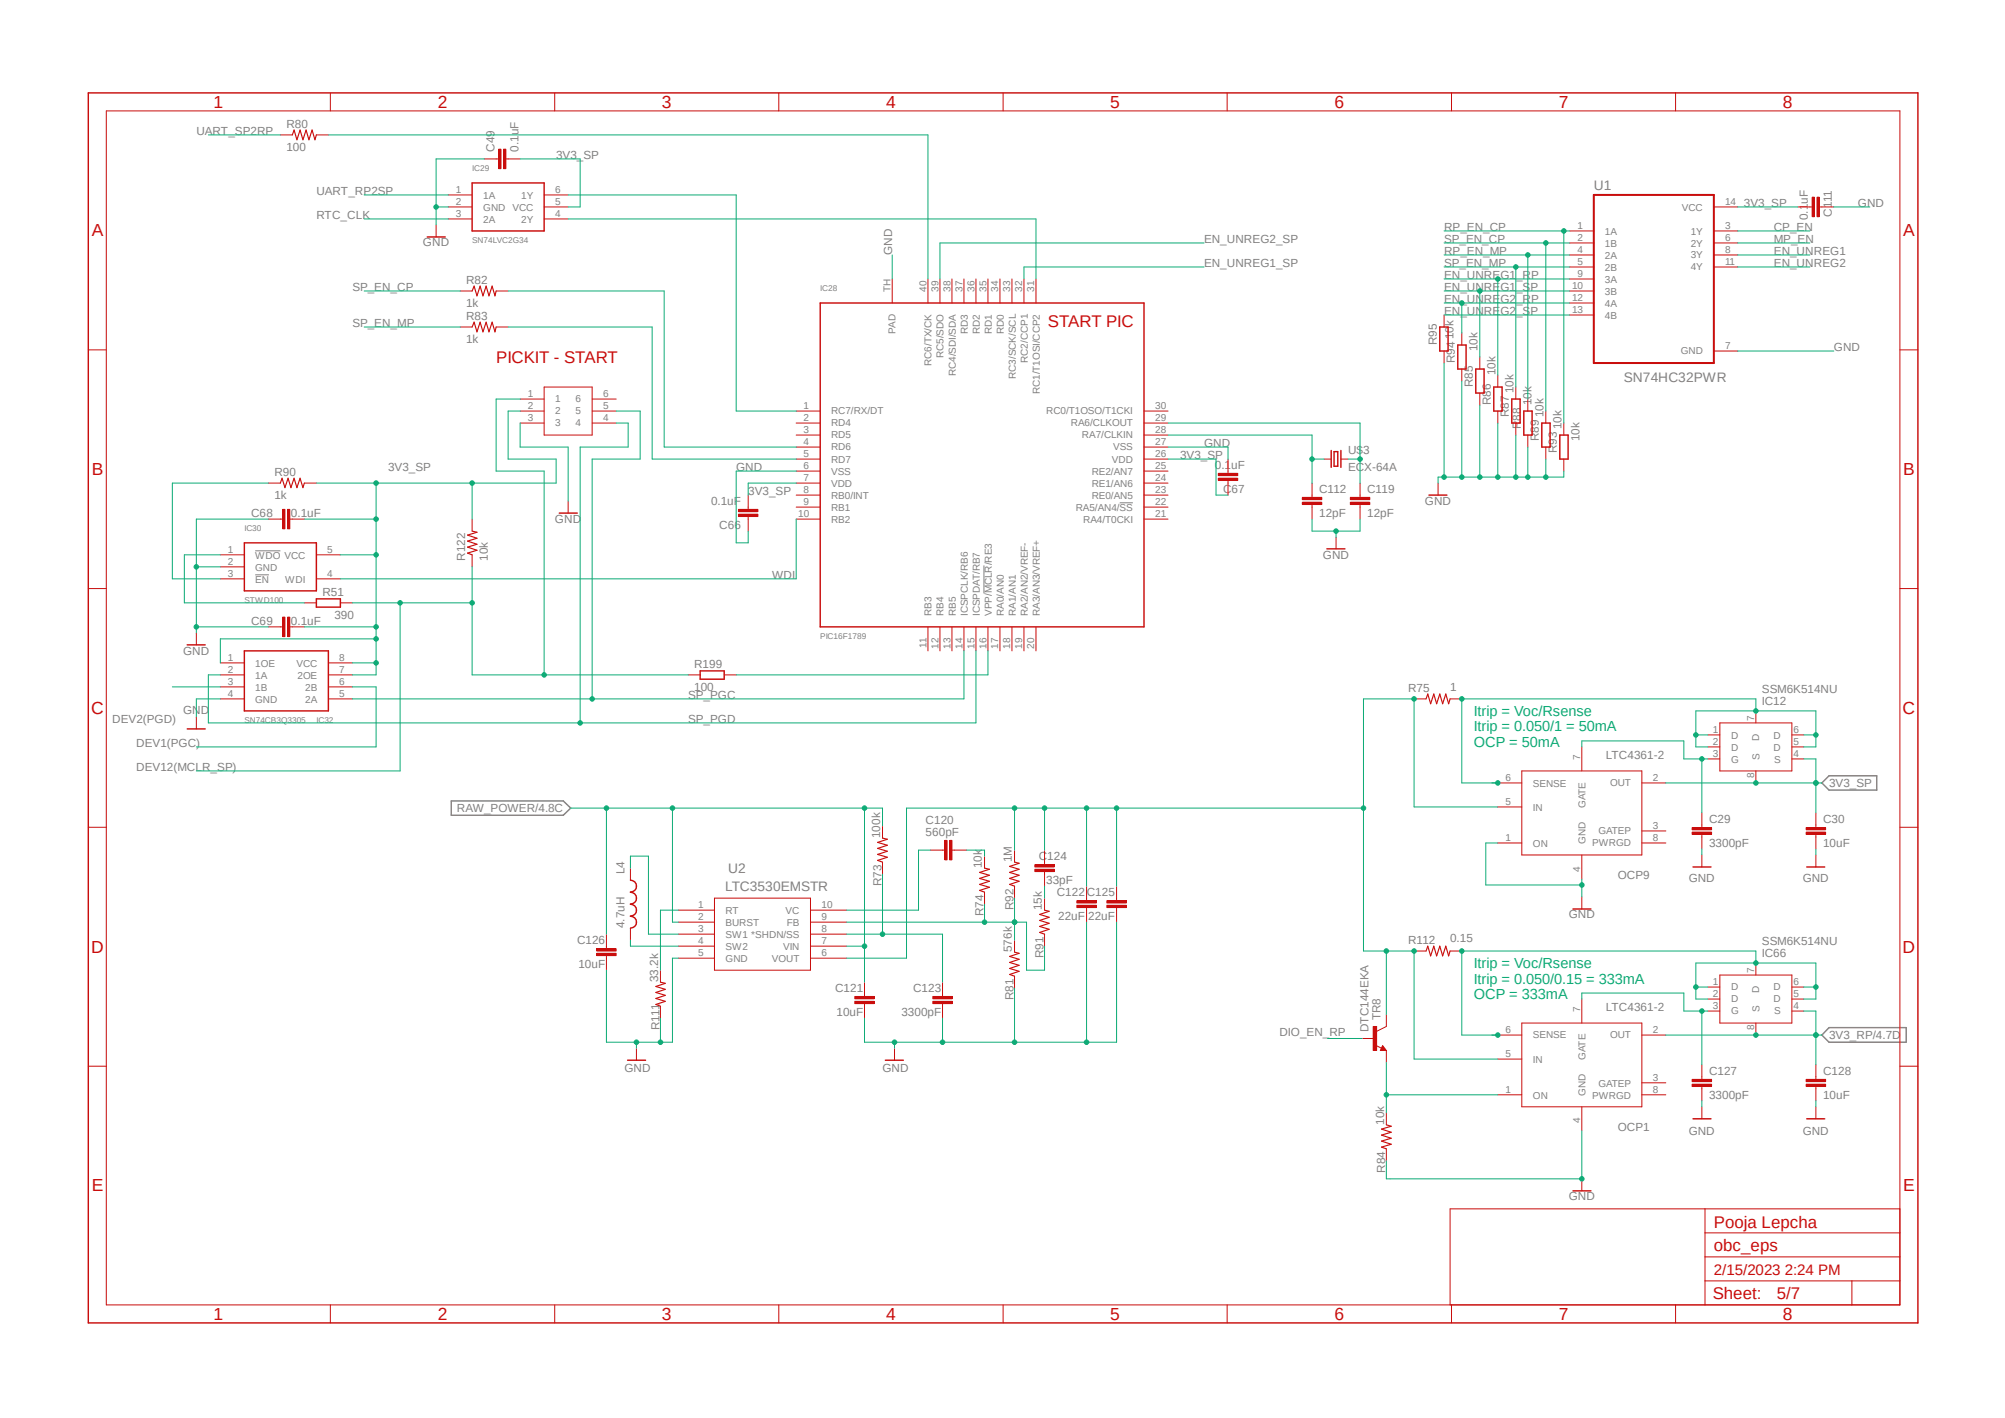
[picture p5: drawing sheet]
<svg xmlns="http://www.w3.org/2000/svg" width="297mm" height="210mm" viewBox="0 0 297 210" stroke-linecap="round" stroke-linejoin="round" font-family="sans-serif">
<path d="M12.7 13.5l271.7 182.8M284.4 13.5l-271.7 182.8" fill="none" stroke="#fff" stroke-width=".15"/>
<path d="M165.9 74.5h1.9M37.8 81.6h3.7M37.8 85.1h2M145.8 83.7v4.2" fill="none" stroke="#808080" stroke-width=".15"/>
<path d="M66.8 118.6h16.6l1.1 1.1-1.1 1h-16.6zM269.9 116l1-1.1h7.1v2.1h-7.1zM270.9 152.2h11.5v2.1h-11.5l-1-1z" fill="none" stroke="#808080" stroke-width=".21"/>
<g fill="none" stroke="#c90d0c" stroke-width=".15">
<path d="M15.7 16.4h265.7v176.9h-265.7zM41.5 20h1.8M46.9 20h1.7M48.9 13.8v2.6M82.2 13.8v2.6M115.4 13.8v2.6M148.6 13.8v2.6M181.8 13.8v2.6M215 13.8v2.6M248.2 13.8v2.6M64.6 33.3v1.8M66.4 28.9h3.5"/>
<path d="M66.4 30.6h3.5M66.4 32.4h3.5M71.7 23.5h2.2M73.9 22.1h.3v2.9h-.3zM74.6 22.1h.3v2.9h-.3zM74.9 23.5h2.1M80.6 28.9h3.6M80.6 30.6h3.6M80.6 32.4h3.6M232.5 34.2h3.6M232.5 36h3.6M232.5 37.8h3.6"/>
<path d="M232.5 39.5h3.6M253.9 30.6h3.5M253.9 34.2h3.5M253.9 36h3.5M253.9 37.8h3.5M253.9 39.5h3.5M266.3 30.6h2.1M268.4 29.2h.4v2.9h-.4zM269.2 29.2h.3v2.9h-.3zM269.5 30.6h2.2M13.1 51.8h2.6M68.2 43.1h1.7"/>
<path d="M68.2 48.4h1.7M73.5 43.1h1.8M73.5 48.4h1.8M77 59.1h3.6M80.6 57.3h7.1v7.1h-7.1zM87.7 59.1h3.6M132.2 41.3v3.6M137.5 41.3v3.6M139.2 41.3v3.6M141 41.3v3.6M142.8 41.3v3.6M144.6 41.3v3.6"/>
<path d="M146.3 41.3v3.6M148.1 41.3v3.6M149.9 41.3v3.6M151.7 41.3v3.6M153.5 41.3v3.6M232.5 43.1h3.6M232.5 41.3h3.6M232.5 44.9h3.6M232.5 46.7h3.6M253.9 52h3.5M281.4 51.8h2.7M39.8 71.5h1.7"/>
<path d="M39.8 76.9h2.1M41.9 75.4h.3v2.9h-.3zM42.6 75.4h.3v2.9h-.3zM42.9 76.9h2.2M45.1 71.5h1.8M69.9 76.9v1.8M77 60.9h3.6M77 62.7h3.6M84.2 74.2v1.8M87.7 60.9h3.6M87.7 62.7h3.6M109.4 75.4h2.9v.4h-2.9z"/>
<path d="M109.4 76.2h2.9v.3h-2.9zM110.8 73.3v2.1M110.8 76.5v2.2M117.9 60.9h3.6M117.9 62.7h3.6M117.9 64.4h3.6M117.9 66.2h3.6M117.9 68h3.6M117.9 69.8h3.6M117.9 71.5h3.6M117.9 73.3h3.6M117.9 75.1h3.6"/>
<path d="M117.9 76.9h3.6M169.5 60.9h3.5M169.5 62.7h3.5M169.5 64.4h3.5M169.5 66.2h3.5M169.5 68h3.5M169.5 69.8h3.5M169.5 71.5h3.5M169.5 73.3h3.5M169.5 75.1h3.5M169.5 76.9h3.5M180.5 70.1h2.8v.3h-2.8z"/>
<path d="M180.5 70.8h2.8v.4h-2.8zM181.9 68v2.1M181.9 71.2v2.1M192.9 74.4h2.9v.3h-2.9zM192.9 73.7h2.9v.3h-2.9zM194.4 71.5v2.2M194.4 74.7v2.2M196.1 68h1.1M197.9 79.5v1.8M198.6 68h1.1M200 74.4h2.9v.3h-2.9zM200 73.7h2.9v.3h-2.9z"/>
<path d="M201.5 71.5v2.2M201.5 74.7v2.2M13.1 87.2h2.6M29.1 93.7v1.8M32.6 82.2h3.6M32.6 83.9h3.6M32.6 85.7h3.6M32.6 98.2h3.6M32.6 99.9h3.6M39.8 92.8h2.1M41.9 91.4h.3v2.9h-.3zM42.6 91.4h.3v2.9h-.3z"/>
<path d="M42.9 92.8h2.2M46.9 82.2h3.5M46.9 85.7h3.5M48.6 98.2h3.6M48.6 99.9h3.6M69.9 82.2v1.7M101.9 99.9h1.8M107.3 99.9h1.8M137.5 92.8v3.6M139.2 92.8v3.6M141 92.8v3.6M142.8 92.8v3.6"/>
<path d="M144.6 92.8v3.6M146.3 92.8v3.6M148.1 92.8v3.6M149.9 92.8v3.6M151.7 92.8v3.6M153.5 92.8v3.6M281.4 87.2h2.7M29.1 106.2v1.7M32.6 101.7h3.6M32.6 103.5h3.6M48.6 101.7h3.6M48.6 103.5h3.6"/>
<path d="M209.5 103.5h1.7M214.8 103.5h1.7M221.9 119.5h3.5M221.9 116h3.5M225.4 114.2h17.8v12.4h-17.8zM234.3 110.6v3.6M243.2 116h3.6M253 108.8h1.8M253 110.6h1.8M253 112.4h1.8M254.8 107.1h10.6v7.1h-10.6zM260.1 105.3v1.8"/>
<path d="M260.1 114.2v1.8M265.4 108.8h1.8M265.4 110.6h1.8M265.4 112.4h1.8M13.1 122.5h2.6M89.8 138.3v2.2M93.4 128.6v1.7M93.4 137.5v1.7M100.5 134.8h5.3M100.5 136.6h5.3M100.5 138.3h5.3M105.8 133h14.3v10.7h-14.3z"/>
<path d="M120.1 134.8h5.3M120.1 136.6h5.3M120.1 138.3h5.3M130.7 122.3v1.8M130.7 127.7v1.8M137.8 125.9h2.2M140 124.5h.3v2.8h-.3zM140.7 124.5h.3v2.8h-.3zM141 125.9h2.2M145.8 126.8v1.8M145.8 132.1v1.8M150.3 125.9v1.8"/>
<path d="M150.3 131.2v1.8M150.3 139.2v1.8M153.3 128.1h2.9v.3h-2.9zM153.3 128.7h2.9v.4h-2.9zM154.7 125.9v2.1M154.7 129.1v2.1M154.7 133v1.8M154.7 138.3v1.8M159.5 133.4h2.9v.3h-2.9zM159.5 134.1h2.9v.3h-2.9zM161 131.2v2.1M161 134.5v2.1"/>
<path d="M164 133.4h2.8v.3h-2.8zM164 134.1h2.8v.3h-2.8zM165.4 131.2v2.1M165.4 134.5v2.1M221.9 124.8h3.5M234.3 126.6v3.6M234.3 132.8v1.8M243.2 123.1h3.6M243.2 124.8h3.6M250.7 122.6h2.8v.3h-2.8zM250.7 123.2h2.8v.4h-2.8zM252.1 120.4v2.1"/>
<path d="M252.1 123.6v2.1M252.1 126.6v1.8M267.5 122.6h2.9v.3h-2.9zM267.5 123.2h2.9v.4h-2.9zM269 120.4v2.1M269 123.6v2.1M269 126.6v1.8M281.4 122.5h2.7M13.1 157.9h2.6M88.4 140.5h2.9v.3h-2.9zM88.4 141.2h2.9v.3h-2.9zM89.8 141.6v2.1"/>
<path d="M94.3 155.2v1.8M97.8 143.7v1.8M97.8 149v1.8M100.5 140.1h5.3M100.5 141.9h5.3M120.1 140.1h5.3M120.1 141.9h5.3M126.6 147.6h2.9v.3h-2.9zM126.6 148.3h2.9v.3h-2.9zM128.1 145.5v2.1M128.1 148.6v2.2M132.5 155.2v1.8"/>
<path d="M138.2 147.6h2.9v.3h-2.9zM138.2 148.3h2.9v.3h-2.9zM139.6 145.5v2.1M139.6 148.6v2.2M150.3 144.6v1.7M203.8 154.8l.8 .4M204.8 154.9l.6 .7h-.9zM205.4 152l-1.5 .7M209.5 140.8h1.7M214.8 140.8h1.7M221.9 156.8h3.5M221.9 153.3h3.5"/>
<path d="M225.4 151.5h17.8v12.4h-17.8zM234.3 148v3.5M243.2 153.3h3.6M250.7 159.9h2.8v.3h-2.8zM252.1 157.7v2.2M253 146.2h1.8M253 148h1.8M253 149.7h1.8M254.8 144.4h10.6v7.1h-10.6zM260.1 142.6v1.8M260.1 151.5v1.8M265.4 146.2h1.8"/>
<path d="M265.4 148h1.8M265.4 149.7h1.8M267.5 159.9h2.9v.3h-2.9zM269 157.7v2.2M281.4 157.9h2.7M205.4 164.8v1.8M205.4 170.1v1.8M221.9 162.1h3.5M234.3 163.9v3.6M234.3 174.6v1.8M243.2 160.4h3.6M243.2 162.1h3.6"/>
<path d="M250.7 160.6h2.8v.3h-2.8zM252.1 160.9v2.1M252.1 163.9v1.8M252.6 179v14.3M267.5 160.6h2.9v.3h-2.9zM269 160.9v2.1M269 163.9v1.8M281.4 179h-66.6v14.3M48.9 193.3v2.6M82.2 193.3v2.6M115.4 193.3v2.6M148.6 193.3v2.6"/>
<path d="M181.8 193.3v2.6M215 193.3v2.6M248.2 193.3v2.6M252.6 189.7h28.8M252.6 186.1h28.8M252.6 182.6h28.8M274.3 189.7v3.6"/>
</g>
<g fill="none" stroke="#c90d0c" stroke-width=".21">
<path d="M13.1 13.8h271v182.1h-271zM63.3 35.1h2.7M69.9 27.1h10.7v7.1h-10.7zM121.5 44.9h48v47.9h-48zM82.8 76h2.7M197.2 66.7v2.5M197.6 66.9h.6v2.1h-.6zM198.6 66.7v2.5M27.7 95.5h2.7M36.2 80.4h10.7v7.1h-10.7zM36.2 96.4h12.4v8.9h-12.4zM103.7 99.4h3.6v1.2h-3.6z"/>
<path d="M196.6 81.3h2.6M27.7 107.9h2.7M93.4 130.3a.89 .89 0 0 1 .9 .9 .89 .89 0 0 1-.9 .9 .89 .89 0 0 1 .9 .9 .89 .89 0 0 1-.9 .9 .89 .89 0 0 1 .9 .9 .89 .89 0 0 1-.9 .9 .89 .89 0 0 1 .9 .9 .89 .89 0 0 1-.9 .9M233 134.6h2.7M250.8 128.4h2.6M267.6 128.4h2.7M93 157h2.6M131.1 157h2.7M204.8 155.2l.1 .2h-.3l.2-.3 .4 .4h-.6M233 176.4h2.7M250.8 165.7h2.6M267.6 165.7h2.7"/>
</g>
<g fill="none" stroke="#c90d0c" stroke-width=".34">
<path d="M74 22.1v2.9M74.8 22.1v2.9M268.6 29.2v2.9M269.3 29.2v2.9M42 75.4v2.9M42.8 75.4v2.9M109.4 75.6h2.9M109.4 76.3h2.9M180.5 70.3h2.8M180.5 71h2.8M192.9 74.5h2.9M192.9 73.8h2.9"/>
<path d="M200 74.5h2.9M200 73.8h2.9M42 91.4v2.9M42.8 91.4v2.9M140.1 124.5v2.8M140.8 124.5v2.8M153.3 128.2h2.9M153.3 128.9h2.9M159.5 133.6h2.9M159.5 134.2h2.9M164 133.6h2.8M164 134.2h2.8"/>
<path d="M250.7 122.7h2.8M250.7 123.4h2.8M267.5 122.7h2.9M267.5 123.4h2.9M88.4 140.7h2.9M88.4 141.4h2.9M126.6 147.7h2.9M126.6 148.5h2.9M138.2 147.7h2.9M138.2 148.5h2.9M250.7 160h2.8M250.7 160.7h2.8"/>
<path d="M267.5 160h2.9M267.5 160.7h2.9"/>
</g>
<g fill="none" stroke="#c90d0c" stroke-width=".17">
<path d="M43.3 20l.3-.7 .4 1.4 .4-1.4 .5 1.4 .4-1.4 .5 1.4 .4-1.4 .5 1.4 .2-.7M69.9 43.1l.3-.7 .5 1.4 .4-1.4 .4 1.4 .5-1.4 .4 1.4 .5-1.4 .4 1.4 .2-.7M69.9 48.4l.3-.7 .5 1.4 .4-1.4 .4 1.4 .5-1.4 .4 1.4 .5-1.4 .4 1.4 .2-.7M41.5 71.5l.3-.7 .4 1.4 .5-1.4 .4 1.4 .5-1.4 .4 1.4 .4-1.4 .5 1.4 .2-.7M69.9 78.7l.8 .1-1.4 .4 1.4 .5-1.4 .4 1.4 .5-1.4 .4 1.4 .5-1.4 .4 .6 .3M211.2 103.5l.3-.7 .4 1.4 .5-1.4 .4 1.4 .5-1.4 .4 1.4 .5-1.4 .4 1.4 .2-.7M130.7 124.1l.7 .2-1.4 .5 1.4 .4-1.4 .4 1.4 .5-1.4 .4 1.4 .5-1.4 .4 .7 .3M145.8 128.6l.8 .1-1.5 .5 1.5 .4-1.5 .5 1.5 .4-1.5 .5 1.5 .4-1.5 .5 .7 .2M150.3 127.7l.7 .1-1.4 .5 1.4 .4-1.4 .5 1.4 .4-1.4 .5 1.4 .4-1.4 .5 .7 .2M154.7 134.8l.7 .2-1.4 .4 1.4 .4-1.4 .5 1.4 .4-1.4 .5 1.4 .4-1.4 .5 .7 .2M97.8 145.5l.8 .1-1.4 .5 1.4 .4-1.4 .5 1.4 .4-1.4 .5 1.4 .4-1.4 .5 .6 .2M150.3 141l.7 .2-1.4 .4 1.4 .5-1.4 .4 1.4 .5-1.4 .4 1.4 .4-1.4 .5 .7 .3"/>
<path d="M211.2 140.8l.3-.7 .4 1.5 .5-1.5 .4 1.5 .5-1.5 .4 1.5 .5-1.5 .4 1.5 .2-.8M205.4 166.6l.7 .2-1.5 .4 1.5 .5-1.5 .4 1.5 .5-1.5 .4 1.5 .5-1.5 .4 .8 .2"/>
</g>
<path d="M236.1 28.9h17.8v24.9h-17.8z" fill="none" stroke="#c90d0c" stroke-width=".3"/>
<path d="M203.4 152h.5v3.6h-.5z" fill-rule="evenodd" fill="#c90d0c"/>
<g fill="none" stroke="#c90d0c" stroke-width=".15">
<path d="M213.9 46.7v1.7M213.9 52v1.8M216.5 49.3v1.8M216.5 54.7v1.7M219.2 52.9v1.8M219.2 58.2v1.8M221.9 55.5v1.8M224.5 57.3v1.8M226.3 59.1v1.8M213 71.5v1.8M221.9 60.9v1.8M224.5 62.7v1.7"/>
<path d="M226.3 64.4v1.8M229 60.9v1.8M229 66.2v1.8M231.6 62.7v1.7M231.6 68v1.8M45.1 89.3h1.8M50.4 89.3h1.8M201.8 153.8h1.8M203.4 152h.5v3.6h-.5zM205.4 150.2v1.8M205.4 155.6v1.8"/>
</g>
<path d="M213.3 48.4h1.2v3.6h-1.2zM215.9 51.1h1.3v3.6h-1.3zM218.6 54.7h1.2v3.5h-1.2zM221.3 57.3h1.2v3.6h-1.2zM223.9 59.1h1.3v3.6h-1.3zM211.7 73.3h2.6M225.7 60.9h1.2v3.5h-1.2zM228.4 62.7h1.2v3.5h-1.2zM231.1 64.4h1.2v3.6h-1.2zM46.9 88.7h3.5v1.2h-3.5z" fill="none" stroke="#c90d0c" stroke-width=".21"/>
<path d="M64.6 30.6h1.8M71.7 23.5h-7.1v9.8" fill="none" stroke="#0dab76" stroke-width=".15"/>
<circle cx="64.6" cy="30.6" r=".33" fill="#0dab76"/>
<g fill="none" stroke="#0dab76" stroke-width=".15">
<path d="M77 62.7v3.5h7.2v8M194.4 76.9v1.8h7.1v-1.8M197.9 78.7v.8M32.6 103.5h-3.5v2.7"/>
<circle cx="64.6" cy="30.6" r=".33"/>
</g>
<circle cx="197.9" cy="78.7" r=".33" fill="#0dab76"/>
<g fill="none" stroke="#0dab76" stroke-width=".15">
<path d="M132.2 37.8v3.5M39.8 76.9h-10.7v15.9M117.9 69.8h-8.8v10.6h1.7v-1.7M173 66.2h8.9v1.8M29.1 83.9h3.5"/>
<circle cx="197.9" cy="78.7" r=".33"/>
</g>
<circle cx="29.1" cy="83.9" r=".33" fill="#0dab76"/>
<g fill="none" stroke="#0dab76" stroke-width=".15">
<path d="M39.8 92.8h-10.7v.9"/>
<circle cx="29.1" cy="83.9" r=".33"/>
</g>
<circle cx="29.1" cy="92.8" r=".33" fill="#0dab76"/>
<g fill="none" stroke="#0dab76" stroke-width=".15">
<path d="M271.7 30.6h5.3M257.4 52h14.3M139.6 150.8v3.5M150.3 146.3v8h-22.2v-3.5"/>
<circle cx="29.1" cy="92.8" r=".33"/>
</g>
<circle cx="139.6" cy="154.3" r=".33" fill="#0dab76"/>
<g fill="none" stroke="#0dab76" stroke-width=".15">
<path d="M161 136.6v17.7h-10.7"/>
<circle cx="139.6" cy="154.3" r=".33"/>
</g>
<circle cx="150.3" cy="154.3" r=".33" fill="#0dab76"/>
<g fill="none" stroke="#0dab76" stroke-width=".15">
<path d="M161 154.3h4.4"/>
<circle cx="150.3" cy="154.3" r=".33"/>
</g>
<circle cx="161" cy="154.3" r=".33" fill="#0dab76"/>
<g fill="none" stroke="#0dab76" stroke-width=".15">
<path d="M165.4 136.6v17.7M132.5 154.3v.9"/>
<circle cx="161" cy="154.3" r=".33"/>
</g>
<circle cx="132.5" cy="154.3" r=".33" fill="#0dab76"/>
<g fill="none" stroke="#0dab76" stroke-width=".15">
<path d="M100.5 141.9h-.9v12.4h-1.8v-3.5"/>
<circle cx="132.5" cy="154.3" r=".33"/>
</g>
<circle cx="97.8" cy="154.3" r=".33" fill="#0dab76"/>
<g fill="none" stroke="#0dab76" stroke-width=".15">
<path d="M89.8 143.7v10.6h8M94.3 154.3v.9"/>
<circle cx="97.8" cy="154.3" r=".33"/>
</g>
<circle cx="94.3" cy="154.3" r=".33" fill="#0dab76"/>
<g fill="none" stroke="#0dab76" stroke-width=".15">
<path d="M221.9 124.8h-1.8v6.3h14.2M234.3 130.2v2.6M252.1 125.7v.9"/>
<circle cx="94.3" cy="154.3" r=".33"/>
</g>
<circle cx="234.3" cy="131.1" r=".33" fill="#0dab76"/>
<g fill="none" stroke="#0dab76" stroke-width=".15">
<path d="M269 125.7v.9M234.3 167.5v7.1M252.1 163v.9"/>
<circle cx="234.3" cy="131.1" r=".33"/>
</g>
<circle cx="234.3" cy="174.6" r=".33" fill="#0dab76"/>
<g fill="none" stroke="#0dab76" stroke-width=".15">
<path d="M229 68v2.7M231.6 69.8v.9h-18.6v.8M205.4 171.9v2.7h28.9M269 163v.9"/>
<circle cx="234.3" cy="174.6" r=".33"/>
</g>
<circle cx="229" cy="70.7" r=".33" fill="#0dab76"/>
<g fill="none" stroke="#0dab76" stroke-width=".15">
<path d="M226.3 66.2v4.5"/>
<circle cx="229" cy="70.7" r=".33"/>
</g>
<circle cx="226.3" cy="70.7" r=".33" fill="#0dab76"/>
<g fill="none" stroke="#0dab76" stroke-width=".15">
<path d="M224.5 64.4v6.3"/>
<circle cx="226.3" cy="70.7" r=".33"/>
</g>
<circle cx="224.5" cy="70.7" r=".33" fill="#0dab76"/>
<g fill="none" stroke="#0dab76" stroke-width=".15">
<path d="M221.9 62.7v8"/>
<circle cx="224.5" cy="70.7" r=".33"/>
</g>
<circle cx="221.9" cy="70.7" r=".33" fill="#0dab76"/>
<g fill="none" stroke="#0dab76" stroke-width=".15">
<path d="M219.2 60v10.7"/>
<circle cx="221.9" cy="70.7" r=".33"/>
</g>
<circle cx="219.2" cy="70.7" r=".33" fill="#0dab76"/>
<g fill="none" stroke="#0dab76" stroke-width=".15">
<path d="M216.5 56.4v14.3"/>
<circle cx="219.2" cy="70.7" r=".33"/>
</g>
<circle cx="216.5" cy="70.7" r=".33" fill="#0dab76"/>
<g fill="none" stroke="#0dab76" stroke-width=".15">
<path d="M213.9 53.8v16.9"/>
<circle cx="216.5" cy="70.7" r=".33"/>
</g>
<circle cx="213.9" cy="70.7" r=".33" fill="#0dab76"/>
<g fill="none" stroke="#0dab76" stroke-width=".15">
<path d="M48.6 20h88.9v21.3M84.2 28.9h24.9v32h8.8M75.3 43.1h23.1v23.1h19.5M75.3 48.4h21.3v19.6h21.3M39.8 71.5h-14.3v14.2h7.1M117.9 76.9v8.8h-67.5M199.7 68h1.8M201.5 62.7v8.8M25.5 101.7h7.1M52.2 101.7h3.5v8.9h-26.6"/>
<circle cx="213.9" cy="70.7" r=".33"/>
</g>
<circle cx="201.5" cy="68" r=".33" fill="#0dab76"/>
<g fill="none" stroke="#0dab76" stroke-width=".15">
<path d="M173 62.7h28.5M194.4 64.4v7.1M194.4 68h1.7"/>
<circle cx="201.5" cy="68" r=".33"/>
</g>
<circle cx="194.4" cy="68" r=".33" fill="#0dab76"/>
<g fill="none" stroke="#0dab76" stroke-width=".15">
<path d="M77 23.5h8.9v7.1h-1.7M45.1 76.9h10.6v23h-3.5M117.9 71.5h-7.1v1.8M173 64.4h21.4M173 68h7.1v5.3h1.8M45.1 92.8h10.6"/>
<circle cx="194.4" cy="68" r=".33"/>
</g>
<circle cx="55.7" cy="92.8" r=".33" fill="#0dab76"/>
<g fill="none" stroke="#0dab76" stroke-width=".15">
<path d="M55.7 94.6h-23.1v3.6"/>
<circle cx="55.7" cy="92.8" r=".33"/>
</g>
<circle cx="55.7" cy="94.6" r=".33" fill="#0dab76"/>
<g fill="none" stroke="#0dab76" stroke-width=".15">
<path d="M50.4 82.2h5.3"/>
<circle cx="55.7" cy="94.6" r=".33"/>
</g>
<circle cx="55.7" cy="82.2" r=".33" fill="#0dab76"/>
<g fill="none" stroke="#0dab76" stroke-width=".15">
<path d="M55.7 71.5v5.4"/>
<circle cx="55.7" cy="82.2" r=".33"/>
</g>
<circle cx="55.7" cy="76.9" r=".33" fill="#0dab76"/>
<g fill="none" stroke="#0dab76" stroke-width=".15">
<path d="M46.9 71.5h8.8"/>
<circle cx="55.7" cy="76.9" r=".33"/>
</g>
<circle cx="55.7" cy="71.5" r=".33" fill="#0dab76"/>
<g fill="none" stroke="#0dab76" stroke-width=".15">
<path d="M82.4 68v3.5h-26.7M52.2 98.2h3.5"/>
<circle cx="55.7" cy="71.5" r=".33"/>
</g>
<circle cx="55.7" cy="98.2" r=".33" fill="#0dab76"/>
<g fill="none" stroke="#0dab76" stroke-width=".15">
<path d="M69.9 71.5v5.4"/>
<circle cx="55.7" cy="98.2" r=".33"/>
</g>
<circle cx="69.9" cy="71.5" r=".33" fill="#0dab76"/>
<g fill="none" stroke="#0dab76" stroke-width=".15">
<path d="M257.4 30.6h8.9M77 60.9h-1.7v7.1h7.1M246.8 116h23.1M269 112.4v3.6"/>
<circle cx="69.9" cy="71.5" r=".33"/>
</g>
<circle cx="269" cy="116" r=".33" fill="#0dab76"/>
<g fill="none" stroke="#0dab76" stroke-width=".15">
<path d="M269 116v4.4"/>
<circle cx="269" cy="116" r=".33"/>
</g>
<circle cx="269" cy="116" r=".33" fill="#0dab76"/>
<circle cx="269" cy="116" r=".33" fill="none" stroke="#0dab76" stroke-width=".15"/>
<circle cx="260.1" cy="116" r=".33" fill="#0dab76"/>
<g fill="none" stroke="#0dab76" stroke-width=".15">
<path d="M30.9 20h10.6M53.9 32.4h12.5M53.9 28.9h12.5M84.2 32.4h69.3v8.9M178.4 36h-39.2v5.3M178.4 39.5h-26.7v1.8M213.9 46.7h18.6M213.9 43.1h18.6M219.2 43.1v9.8M267.2 112.4h1.8"/>
<circle cx="260.1" cy="116" r=".33"/>
</g>
<circle cx="219.2" cy="43.1" r=".33" fill="#0dab76"/>
<g fill="none" stroke="#0dab76" stroke-width=".15">
<path d="M213.9 36h18.6M229 36v24.9M53.9 43.1h14.3"/>
<circle cx="219.2" cy="43.1" r=".33"/>
</g>
<circle cx="229" cy="36" r=".33" fill="#0dab76"/>
<g fill="none" stroke="#0dab76" stroke-width=".15">
<path d="M213.9 39.5h18.6M224.5 39.5v17.8M53.9 48.4h14.3"/>
<circle cx="229" cy="36" r=".33"/>
</g>
<circle cx="224.5" cy="39.5" r=".33" fill="#0dab76"/>
<g fill="none" stroke="#0dab76" stroke-width=".15">
<path d="M80.6 69.8v30.1M59.3 89.3h10.6M69.9 83.9v16"/>
<circle cx="224.5" cy="39.5" r=".33"/>
</g>
<circle cx="69.9" cy="89.3" r=".33" fill="#0dab76"/>
<g fill="none" stroke="#0dab76" stroke-width=".15">
<path d="M59.3 89.3v24.9"/>
<circle cx="69.9" cy="89.3" r=".33"/>
</g>
<circle cx="59.3" cy="89.3" r=".33" fill="#0dab76"/>
<g fill="none" stroke="#0dab76" stroke-width=".15">
<path d="M69.9 99.9h32M29.1 114.2h30.2"/>
<circle cx="59.3" cy="89.3" r=".33"/>
</g>
<circle cx="80.6" cy="99.9" r=".33" fill="#0dab76"/>
<g fill="none" stroke="#0dab76" stroke-width=".15">
<path d="M77 59.1h-3.5v10.7h7.1M87.7 68v35.5h-35.5M52.2 89.3h7.1"/>
<circle cx="80.6" cy="99.9" r=".33"/>
</g>
<circle cx="87.7" cy="103.5" r=".33" fill="#0dab76"/>
<g fill="none" stroke="#0dab76" stroke-width=".15">
<path d="M85.9 66.2v40.9h-55v-7.2h1.7M91.3 60.9h3.5v7.1h-7.1M142.8 96.4v7.1h-55.1"/>
<circle cx="87.7" cy="103.5" r=".33"/>
</g>
<circle cx="85.9" cy="107.1" r=".33" fill="#0dab76"/>
<g fill="none" stroke="#0dab76" stroke-width=".15">
<path d="M213.9 34.2h18.6M231.6 34.2v28.5M91.3 62.7h1.7v3.5h-7.1M144.6 96.4v10.7h-58.7"/>
<circle cx="85.9" cy="107.1" r=".33"/>
</g>
<circle cx="231.7" cy="34.2" r=".33" fill="#0dab76"/>
<g fill="none" stroke="#0dab76" stroke-width=".15">
<path d="M213.9 37.8h18.6M226.3 37.8v21.3"/>
<circle cx="231.7" cy="34.2" r=".33"/>
</g>
<circle cx="226.3" cy="37.8" r=".33" fill="#0dab76"/>
<g fill="none" stroke="#0dab76" stroke-width=".15">
<path d="M213.9 41.3h18.6M221.9 41.3v14.2"/>
<circle cx="226.3" cy="37.8" r=".33"/>
</g>
<circle cx="221.9" cy="41.3" r=".33" fill="#0dab76"/>
<g fill="none" stroke="#0dab76" stroke-width=".15">
<path d="M213.9 44.9h18.6M216.5 44.9v4.4"/>
<circle cx="221.9" cy="41.3" r=".33"/>
</g>
<circle cx="216.5" cy="44.9" r=".33" fill="#0dab76"/>
<g fill="none" stroke="#0dab76" stroke-width=".15">
<path d="M257.4 34.2h10.7M257.4 36h10.7M257.4 37.8h10.7M257.4 39.5h10.7M145.8 133.9v2.7h-20.4M150.3 136.6h1.8v7.1h2.6v-3.6M150.3 133v6.2"/>
<circle cx="216.5" cy="44.9" r=".33"/>
</g>
<circle cx="150.3" cy="136.6" r=".33" fill="#0dab76"/>
<g fill="none" stroke="#0dab76" stroke-width=".15">
<path d="M145.8 136.6h4.5"/>
<circle cx="150.3" cy="136.6" r=".33"/>
</g>
<circle cx="145.8" cy="136.6" r=".33" fill="#0dab76"/>
<circle cx="145.8" cy="136.6" r=".33" fill="none" stroke="#0dab76" stroke-width=".15"/>
<circle cx="150.3" cy="136.6" r=".33" fill="#0dab76"/>
<g fill="none" stroke="#0dab76" stroke-width=".15">
<path d="M125.4 138.3h14.2v7.2M130.7 129.5v8.8M137.8 125.9h-1.7v8.9h-10.7M143.2 125.9h2.6v.9"/>
<circle cx="150.3" cy="136.6" r=".33"/>
</g>
<circle cx="130.7" cy="138.3" r=".33" fill="#0dab76"/>
<g fill="none" stroke="#0dab76" stroke-width=".15">
<path d="M150.3 119.7v6.2M161 131.2v-11.5h-26.7v22.2h-8.9"/>
<circle cx="130.7" cy="138.3" r=".33"/>
</g>
<circle cx="150.3" cy="119.7" r=".33" fill="#0dab76"/>
<g fill="none" stroke="#0dab76" stroke-width=".15">
<path d="M154.7 119.7v6.2"/>
<circle cx="150.3" cy="119.7" r=".33"/>
</g>
<circle cx="154.7" cy="119.7" r=".33" fill="#0dab76"/>
<g fill="none" stroke="#0dab76" stroke-width=".15">
<path d="M161 119.7h4.4v11.5"/>
<circle cx="154.7" cy="119.7" r=".33"/>
</g>
<circle cx="161" cy="119.7" r=".33" fill="#0dab76"/>
<g fill="none" stroke="#0dab76" stroke-width=".15">
<path d="M165.4 119.7h36.6v21.1"/>
<circle cx="161" cy="119.7" r=".33"/>
</g>
<circle cx="165.4" cy="119.7" r=".33" fill="#0dab76"/>
<g fill="none" stroke="#0dab76" stroke-width=".15">
<path d="M209.5 140.8v16h12.4"/>
<circle cx="165.4" cy="119.7" r=".33"/>
</g>
<circle cx="209.5" cy="140.8" r=".33" fill="#0dab76"/>
<g fill="none" stroke="#0dab76" stroke-width=".15">
<path d="M221.9 119.5h-12.4v-16h-7.5v16.2M202 140.8h7.5"/>
<circle cx="209.5" cy="140.8" r=".33"/>
</g>
<circle cx="202" cy="119.7" r=".33" fill="#0dab76"/>
<circle cx="202" cy="119.7" r=".33" fill="none" stroke="#0dab76" stroke-width=".15"/>
<circle cx="209.5" cy="103.5" r=".33" fill="#0dab76"/>
<g fill="none" stroke="#0dab76" stroke-width=".15">
<path d="M205.4 140.8v9.4"/>
<circle cx="209.5" cy="103.5" r=".33"/>
</g>
<circle cx="205.4" cy="140.8" r=".33" fill="#0dab76"/>
<g fill="none" stroke="#0dab76" stroke-width=".15">
<path d="M84.5 119.7h46.2v2.6M99.6 119.7v16.9h.9M125.4 140.1h2.7v5.4"/>
<circle cx="205.4" cy="140.8" r=".33"/>
</g>
<circle cx="99.6" cy="119.7" r=".33" fill="#0dab76"/>
<g fill="none" stroke="#0dab76" stroke-width=".15">
<path d="M89.8 119.7v18.6"/>
<circle cx="99.6" cy="119.7" r=".33"/>
</g>
<circle cx="89.8" cy="119.7" r=".33" fill="#0dab76"/>
<g fill="none" stroke="#0dab76" stroke-width=".15">
<path d="M128.1 119.7v20.4"/>
<circle cx="89.8" cy="119.7" r=".33"/>
</g>
<circle cx="128.1" cy="140.1" r=".33" fill="#0dab76"/>
<circle cx="128.1" cy="140.1" r=".33" fill="none" stroke="#0dab76" stroke-width=".15"/>
<circle cx="128.1" cy="119.7" r=".33" fill="#0dab76"/>
<g fill="none" stroke="#0dab76" stroke-width=".15">
<path d="M93.4 139.2v.9h7.1M93.4 128.6v-1.8h2.7v11.5h4.4M100.5 134.8h-2.7v8.9M154.7 131.2v1.8M246.8 153.3h23.1M269 149.7v3.6"/>
<circle cx="128.1" cy="119.7" r=".33"/>
</g>
<circle cx="269" cy="153.3" r=".33" fill="#0dab76"/>
<g fill="none" stroke="#0dab76" stroke-width=".15">
<path d="M269 153.3v4.4"/>
<circle cx="269" cy="153.3" r=".33"/>
</g>
<circle cx="269" cy="153.3" r=".33" fill="#0dab76"/>
<circle cx="269" cy="153.3" r=".33" fill="none" stroke="#0dab76" stroke-width=".15"/>
<circle cx="260.1" cy="153.3" r=".33" fill="#0dab76"/>
<g fill="none" stroke="#0dab76" stroke-width=".15">
<path d="M221 116h.9M269 105.3v5.3M267.2 149.7h1.8"/>
<circle cx="260.1" cy="153.3" r=".33"/>
</g>
<circle cx="269" cy="108.8" r=".33" fill="#0dab76"/>
<g fill="none" stroke="#0dab76" stroke-width=".15">
<path d="M269 105.3h-17.8v5.3"/>
<circle cx="269" cy="108.8" r=".33"/>
</g>
<circle cx="251.2" cy="108.8" r=".33" fill="#0dab76"/>
<g fill="none" stroke="#0dab76" stroke-width=".15">
<path d="M216.5 103.5h43.6v1.8"/>
<circle cx="251.2" cy="108.8" r=".33"/>
</g>
<circle cx="216.5" cy="103.5" r=".33" fill="#0dab76"/>
<circle cx="216.5" cy="103.5" r=".33" fill="none" stroke="#0dab76" stroke-width=".15"/>
<circle cx="260.1" cy="105.3" r=".33" fill="#0dab76"/>
<g fill="none" stroke="#0dab76" stroke-width=".15">
<path d="M216.5 103.5v12.5h5.4"/>
<circle cx="260.1" cy="105.3" r=".33"/>
</g>
<circle cx="221.9" cy="116" r=".33" fill="#0dab76"/>
<g fill="none" stroke="#0dab76" stroke-width=".15">
<path d="M234.3 110.6v-.9h15.1v2.7h3.6M251.2 110.6h1.8M251.2 108.8h1.8M252.1 112.4v8M267.2 110.6h1.8M267.2 108.8h1.8"/>
<circle cx="221.9" cy="116" r=".33"/>
</g>
<circle cx="252.1" cy="112.4" r=".33" fill="#0dab76"/>
<g fill="none" stroke="#0dab76" stroke-width=".15">
<path d="M221 153.3h.9M269 142.6v5.4"/>
<circle cx="252.1" cy="112.4" r=".33"/>
</g>
<circle cx="269" cy="146.2" r=".33" fill="#0dab76"/>
<g fill="none" stroke="#0dab76" stroke-width=".15">
<path d="M269 142.6h-17.8v5.4"/>
<circle cx="269" cy="146.2" r=".33"/>
</g>
<circle cx="251.2" cy="146.2" r=".33" fill="#0dab76"/>
<g fill="none" stroke="#0dab76" stroke-width=".15">
<path d="M216.5 140.8h43.6v1.8"/>
<circle cx="251.2" cy="146.2" r=".33"/>
</g>
<circle cx="216.5" cy="140.8" r=".33" fill="#0dab76"/>
<circle cx="216.5" cy="140.8" r=".33" fill="none" stroke="#0dab76" stroke-width=".15"/>
<circle cx="260.1" cy="142.6" r=".33" fill="#0dab76"/>
<g fill="none" stroke="#0dab76" stroke-width=".15">
<path d="M216.5 140.8v12.5h5.4"/>
<circle cx="260.1" cy="142.6" r=".33"/>
</g>
<circle cx="221.9" cy="153.3" r=".33" fill="#0dab76"/>
<g fill="none" stroke="#0dab76" stroke-width=".15">
<path d="M234.3 148v-.9h15.1v2.6h3.6M251.2 148h1.8M251.2 146.2h1.8M252.1 149.7v8M267.2 148h1.8M267.2 146.2h1.8"/>
<circle cx="221.9" cy="153.3" r=".33"/>
</g>
<circle cx="252.1" cy="149.7" r=".33" fill="#0dab76"/>
<g fill="none" stroke="#0dab76" stroke-width=".15">
<path d="M32.6 82.2h-5.3v7.1h17.8M146.3 96.4v3.5h-37.2M196.6 153.8h5.2M205.4 157.4v7.4M205.4 162.1h16.5"/>
<circle cx="252.1" cy="149.7" r=".33"/>
</g>
<circle cx="205.4" cy="162.1" r=".33" fill="#0dab76"/>
<circle cx="205.4" cy="162.1" r=".33" fill="none" stroke="#0dab76" stroke-width=".15"/>
<g font-size="2.6" fill="#c90d0c">
<text x="31.6" y="16">1</text>
<text x="64.9" y="16">2</text>
<text x="98" y="16">3</text>
<text x="131.3" y="16">4</text>
<text x="164.5" y="16">5</text>
<text x="197.7" y="16">6</text>
<text x="230.9" y="16">7</text>
<text x="264.1" y="16">8</text>
<text x="13.6" y="35">A</text>
<text x="281.9" y="35">A</text>
<text x="13.6" y="70.4">B</text>
<text x="281.9" y="70.4">B</text>
<text x="13.5" y="105.7">C</text>
<text x="281.8" y="105.7">C</text>
<text x="13.5" y="141.1">D</text>
<text x="281.8" y="141.1">D</text>
<text x="13.6" y="176.4">E</text>
<text x="281.9" y="176.4">E</text>
<text x="31.6" y="195.5">1</text>
<text x="64.9" y="195.5">2</text>
<text x="98" y="195.5">3</text>
<text x="131.3" y="195.5">4</text>
<text x="164.5" y="195.5">5</text>
<text x="197.7" y="195.5">6</text>
<text x="230.9" y="195.5">7</text>
<text x="264.1" y="195.5">8</text>
</g>
<g font-size="2.5" fill="#c90d0c">
<text x="73.5" y="53.8">PICKIT - START</text>
<text x="155.2" y="48.4">START PIC</text>
<text x="253.9" y="181.9">Pooja Lepcha</text>
<text x="253.9" y="185.3">obc_eps</text>
<text x="253.7" y="192.4">Sheet:</text>
<text x="263.2" y="192.4">5/7</text>
</g>
<g font-size="2.2" fill="#0dab76">
<text x="218.3" y="106">Itrip = Voc/Rsense</text>
<text x="218.3" y="108.3">Itrip = 0.050/1 = 50mA</text>
<text x="218.3" y="110.6">OCP = 50mA</text>
<text x="218.3" y="143.4">Itrip = Voc/Rsense</text>
<text x="218.3" y="145.7">Itrip = 0.050/0.15 = 333mA</text>
<text x="218.3" y="148">OCP = 333mA</text>
</g>
<text font-size="2.2" fill="#c90d0c" x="253.9" y="188.8">2/15/2023 2:24 PM</text>
<g font-size="2" fill="#808080">
<text x="236.1" y="28.2">U1</text>
<text x="240.5" y="56.6">SN74HC32PWR</text>
<text x="107.4" y="132">LTC3530EMSTR</text>
<text x="107.9" y="129.3">U2</text>
</g>
<g font-size="1.7" fill="#808080">
<text x="29.1" y="20">UART_SP2RP</text>
<text x="42.4" y="22.3">100</text>
<text x="42.4" y="19">R80</text>
<text x="73.2" y="22.5" transform="rotate(-90 73.2 22.5)">C49</text>
<text x="76.8" y="22.5" transform="rotate(-90 76.8 22.5)">0.1uF</text>
<text x="82.4" y="23.5">3V3_SP</text>
<text x="46.9" y="28.9">UART_RP2SP</text>
<text x="46.9" y="32.4">RTC_CLK</text>
<text x="178.4" y="36">EN_UNREG2_SP</text>
<text x="213.9" y="36">SP_EN_CP</text>
<text x="213.9" y="34.2">RP_EN_CP</text>
<text x="258.3" y="30.7">3V3_SP</text>
<text x="262.8" y="34.2">CP_EN</text>
<text x="262.8" y="36">MP_EN</text>
<text x="267.8" y="32.6" transform="rotate(-90 267.8 32.6)">0.1uF</text>
<text x="271.4" y="32.1" transform="rotate(-90 271.4 32.1)">C111</text>
<text x="275.2" y="30.7">GND</text>
<text x="62.7" y="36.5">GND</text>
<text x="132.2" y="37.8" transform="rotate(-90 132.2 37.8)">GND</text>
<text x="178.4" y="39.5">EN_UNREG1_SP</text>
<text x="213.9" y="39.5">SP_EN_MP</text>
<text x="213.9" y="37.8">RP_EN_MP</text>
<text x="213.9" y="41.3">EN_UNREG1_RP</text>
<text x="262.8" y="37.8">EN_UNREG1</text>
<text x="262.8" y="39.5">EN_UNREG2</text>
<text x="52.2" y="43.1">SP_EN_CP</text>
<text x="69" y="45.4">1k</text>
<text x="69" y="42">R82</text>
<text x="69" y="47.4">R83</text>
<text x="213.9" y="46.7">EN_UNREG2_SP</text>
<text x="213.9" y="43.1">EN_UNREG1_SP</text>
<text x="213.9" y="44.9">EN_UNREG2_RP</text>
<text x="52.2" y="48.4">SP_EN_MP</text>
<text x="69" y="50.8">1k</text>
<text x="212.9" y="51.1" transform="rotate(-90 212.9 51.1)">R95</text>
<text x="215.3" y="50.2" transform="rotate(-90 215.3 50.2)">10k</text>
<text x="215.5" y="53.8" transform="rotate(-90 215.5 53.8)">R94</text>
<text x="218.9" y="52" transform="rotate(-90 218.9 52)">10k</text>
<text x="271.7" y="52">GND</text>
<text x="218.2" y="57.3" transform="rotate(-90 218.2 57.3)">R85</text>
<text x="220.9" y="60" transform="rotate(-90 220.9 60)">R86</text>
<text x="221.5" y="55.5" transform="rotate(-90 221.5 55.5)">10k</text>
<text x="224.2" y="58.2" transform="rotate(-90 224.2 58.2)">10k</text>
<text x="226.9" y="60" transform="rotate(-90 226.9 60)">10k</text>
<text x="223.5" y="61.8" transform="rotate(-90 223.5 61.8)">R87</text>
<text x="225.3" y="63.5" transform="rotate(-90 225.3 63.5)">R88</text>
<text x="228" y="65.3" transform="rotate(-90 228 65.3)">R89</text>
<text x="228.6" y="61.8" transform="rotate(-90 228.6 61.8)">10k</text>
<text x="231.3" y="63.5" transform="rotate(-90 231.3 63.5)">10k</text>
<text x="234" y="65.3" transform="rotate(-90 234 65.3)">10k</text>
<text x="40.6" y="70.5">R90</text>
<text x="57.5" y="69.8">3V3_SP</text>
<text x="109.1" y="69.8">GND</text>
<text x="174.8" y="68">3V3_SP</text>
<text x="178.4" y="66.2">GND</text>
<text x="180" y="69.5">0.1uF</text>
<text x="199.7" y="69.8">ECX-64A</text>
<text x="199.7" y="67.3">U$3</text>
<text x="230.6" y="67.1" transform="rotate(-90 230.6 67.1)">R93</text>
<text x="37.2" y="76.6">C68</text>
<text x="40.6" y="73.8">1k</text>
<text x="43.1" y="76.6">0.1uF</text>
<text x="82.2" y="77.4">GND</text>
<text x="105.3" y="74.8">0.1uF</text>
<text x="110.8" y="73.3">3V3_SP</text>
<text x="181.2" y="73">C67</text>
<text x="195.4" y="76.6">12pF</text>
<text x="195.4" y="73">C112</text>
<text x="202.5" y="76.6">12pF</text>
<text x="202.5" y="73">C119</text>
<text x="211.1" y="74.7">GND</text>
<text x="68.9" y="83.1" transform="rotate(-90 68.9 83.1)">R122</text>
<text x="72.3" y="83.1" transform="rotate(-90 72.3 83.1)">10k</text>
<text x="106.6" y="78.4">C66</text>
<text x="196" y="82.7">GND</text>
<text x="47.8" y="88.3">R51</text>
<text x="114.4" y="85.7">WDI</text>
<text x="37.2" y="92.6">C69</text>
<text x="43.1" y="92.6">0.1uF</text>
<text x="49.5" y="91.6">390</text>
<text x="27.1" y="96.9">GND</text>
<text x="102.8" y="98.9">R199</text>
<text x="16.6" y="107.1">DEV2(PGD)</text>
<text x="27.1" y="105.8">GND</text>
<text x="101.9" y="103.5">SP_PGC</text>
<text x="101.9" y="107.1">SP_PGD</text>
<text x="102.8" y="102.3">100</text>
<text x="208.6" y="102.4">R75</text>
<text x="214.8" y="102.3">1</text>
<text x="261" y="102.6">SSM6K514NU</text>
<text x="261" y="104.4">IC12</text>
<text x="20.2" y="110.6">DEV1(PGC)</text>
<text x="237.9" y="112.4">LTC4361-2</text>
<text x="20.2" y="114.2">DEV12(MCLR_SP)</text>
<text x="270.9" y="116.6">3V3_SP</text>
<text x="67.7" y="120.3">RAW_POWER/4.8C</text>
<text x="130.4" y="124.1" transform="rotate(-90 130.4 124.1)">100k</text>
<text x="137.1" y="123.9">560pF</text>
<text x="137.1" y="122.1">C120</text>
<text x="253.2" y="125.5">3300pF</text>
<text x="253.2" y="121.9">C29</text>
<text x="270" y="125.5">10uF</text>
<text x="270" y="121.9">C30</text>
<text x="92.5" y="129.5" transform="rotate(-90 92.5 129.5)">L4</text>
<text x="130.6" y="131.2" transform="rotate(-90 130.6 131.2)">R73</text>
<text x="145.5" y="128.6" transform="rotate(-90 145.5 128.6)">10k</text>
<text x="149.9" y="127.7" transform="rotate(-90 149.9 127.7)">1M</text>
<text x="153.9" y="127.4">C124</text>
<text x="155" y="130.9">33pF</text>
<text x="239.6" y="130.2">OCP9</text>
<text x="250.1" y="130.7">GND</text>
<text x="267" y="130.7">GND</text>
<text x="92.5" y="137.5" transform="rotate(-90 92.5 137.5)">4.7uH</text>
<text x="145.7" y="135.7" transform="rotate(-90 145.7 135.7)">R74</text>
<text x="150.1" y="134.8" transform="rotate(-90 150.1 134.8)">R92</text>
<text x="154.3" y="134.8" transform="rotate(-90 154.3 134.8)">15k</text>
<text x="156.5" y="132.7">C122C125</text>
<text x="156.8" y="136.3">22uF 22uF</text>
<text x="232.4" y="136">GND</text>
<text x="85.5" y="139.8">C126</text>
<text x="85.7" y="143.4">10uF</text>
<text x="149.9" y="141" transform="rotate(-90 149.9 141)">576k</text>
<text x="154.6" y="141.9" transform="rotate(-90 154.6 141.9)">R91</text>
<text x="208.6" y="139.8">R112</text>
<text x="214.8" y="139.6">0.15</text>
<text x="261" y="140">SSM6K514NU</text>
<text x="261" y="141.7">IC66</text>
<text x="97.5" y="145.5" transform="rotate(-90 97.5 145.5)">33.2k</text>
<text x="123.7" y="146.9">C121</text>
<text x="135.3" y="146.9">C123</text>
<text x="150.1" y="148.1" transform="rotate(-90 150.1 148.1)">R81</text>
<text x="237.9" y="149.7">LTC4361-2</text>
<text x="97.7" y="152.6" transform="rotate(-90 97.7 152.6)">R111</text>
<text x="123.9" y="150.5">10uF</text>
<text x="133.5" y="150.5">3300pF</text>
<text x="189.5" y="153.5">DIO_EN_RP</text>
<text x="202.7" y="152.9" transform="rotate(-90 202.7 152.9)">DTC144EKA</text>
<text x="204.5" y="151.1" transform="rotate(-90 204.5 151.1)">TR8</text>
<text x="270.9" y="153.9">3V3_RP/4.7D</text>
<text x="92.5" y="158.8">GND</text>
<text x="130.7" y="158.8">GND</text>
<text x="253.2" y="159.2">C127</text>
<text x="270" y="159.2">C128</text>
<text x="205" y="166.6" transform="rotate(-90 205 166.6)">10k</text>
<text x="239.6" y="167.5">OCP1</text>
<text x="253.2" y="162.8">3300pF</text>
<text x="270" y="162.8">10uF</text>
<text x="205.2" y="173.7" transform="rotate(-90 205.2 173.7)">R84</text>
<text x="250.1" y="168">GND</text>
<text x="267" y="168">GND</text>
<text x="232.4" y="177.8">GND</text>
</g>
<g font-size="1.5" fill="#808080">
<text x="67.5" y="28.6">1</text>
<text x="71.6" y="29.4">1A</text>
<text x="77.2" y="29.4">1Y</text>
<text x="82.3" y="28.6">6</text>
<text x="67.5" y="30.4">2</text>
<text x="67.5" y="32.2">3</text>
<text x="71.6" y="31.2">GND</text>
<text x="71.6" y="33">2A</text>
<text x="75.9" y="31.2">VCC</text>
<text x="77.2" y="33">2Y</text>
<text x="82.3" y="32.2">4</text>
<text x="82.3" y="30.4">5</text>
<text x="233.7" y="34">1</text>
<text x="233.7" y="35.7">2</text>
<text x="237.7" y="34.8">1A</text>
<text x="249.1" y="31.2">VCC</text>
<text x="250.4" y="34.8">1Y</text>
<text x="255.5" y="30.4">14</text>
<text x="255.5" y="34">3</text>
<text x="255.5" y="35.7">6</text>
<text x="233.7" y="37.5">4</text>
<text x="233.7" y="39.3">5</text>
<text x="233.7" y="41.1">9</text>
<text x="237.7" y="36.5">1B</text>
<text x="237.7" y="38.3">2A</text>
<text x="237.7" y="40.1">2B</text>
<text x="237.7" y="41.9">3A</text>
<text x="250.4" y="36.5">2Y</text>
<text x="250.4" y="38.3">3Y</text>
<text x="250.4" y="40">4Y</text>
<text x="255.5" y="37.5">8</text>
<text x="255.5" y="39.3">11</text>
<text x="131.9" y="43.2" transform="rotate(-90 131.9 43.2)">TH</text>
<text x="137.2" y="43.2" transform="rotate(-90 137.2 43.2)">40</text>
<text x="139" y="43.2" transform="rotate(-90 139 43.2)">39</text>
<text x="140.8" y="43.2" transform="rotate(-90 140.8 43.2)">38</text>
<text x="142.6" y="43.2" transform="rotate(-90 142.6 43.2)">37</text>
<text x="144.4" y="43.2" transform="rotate(-90 144.4 43.2)">36</text>
<text x="146.1" y="43.2" transform="rotate(-90 146.1 43.2)">35</text>
<text x="147.9" y="43.2" transform="rotate(-90 147.9 43.2)">34</text>
<text x="149.6" y="43.2" transform="rotate(-90 149.6 43.2)">33</text>
<text x="151.4" y="43.2" transform="rotate(-90 151.4 43.2)">32</text>
<text x="153.2" y="43.2" transform="rotate(-90 153.2 43.2)">31</text>
<text x="232.9" y="42.8">10</text>
<text x="232.9" y="44.6">12</text>
<text x="232.9" y="46.4">13</text>
<text x="237.7" y="43.6">3B</text>
<text x="237.7" y="45.4">4A</text>
<text x="237.7" y="47.2">4B</text>
<text x="132.7" y="49.4" transform="rotate(-90 132.7 49.4)">PAD</text>
<text x="139.8" y="53" transform="rotate(-90 139.8 53)">RC5/SDO</text>
<text x="143.3" y="49.4" transform="rotate(-90 143.3 49.4)">RD3</text>
<text x="145.1" y="49.4" transform="rotate(-90 145.1 49.4)">RD2</text>
<text x="146.9" y="49.4" transform="rotate(-90 146.9 49.4)">RD1</text>
<text x="148.7" y="49.4" transform="rotate(-90 148.7 49.4)">RD0</text>
<text x="152.2" y="53.8" transform="rotate(-90 152.2 53.8)">RC2/CCP1</text>
<text x="249" y="52.5">GND</text>
<text x="255.5" y="51.7">7</text>
<text x="78.2" y="58.8">1</text>
<text x="82.3" y="59.6">1</text>
<text x="85.3" y="59.6">6</text>
<text x="89.4" y="58.8">6</text>
<text x="138" y="54.2" transform="rotate(-90 138 54.2)">RC6/TX/CK</text>
<text x="141.6" y="55.7" transform="rotate(-90 141.6 55.7)">RC4/SDI/SDA</text>
<text x="150.5" y="56.1" transform="rotate(-90 150.5 56.1)">RC3/SCK/SCL</text>
<text x="154" y="58.4" transform="rotate(-90 154 58.4)">RC1/T1OSI/CCP2</text>
<text x="78.2" y="60.6">2</text>
<text x="78.2" y="62.4">3</text>
<text x="82.3" y="61.4">2</text>
<text x="82.3" y="63.2">3</text>
<text x="85.3" y="63.2">4</text>
<text x="85.3" y="61.4">5</text>
<text x="89.4" y="62.4">4</text>
<text x="89.4" y="60.6">5</text>
<text x="119" y="60.6">1</text>
<text x="119" y="62.4">2</text>
<text x="119" y="64.2">3</text>
<text x="119" y="66">4</text>
<text x="123.1" y="61.4">RC7/RX/DT</text>
<text x="123.1" y="63.2">RD4</text>
<text x="123.1" y="64.9">RD5</text>
<text x="155" y="61.4">RC0/T1OSO/T1CKI</text>
<text x="158.6" y="63.2">RA6/CLKOUT</text>
<text x="160.3" y="64.9">RA7/CLKIN</text>
<text x="171.1" y="66">27</text>
<text x="171.1" y="64.2">28</text>
<text x="171.1" y="62.4">29</text>
<text x="171.1" y="60.6">30</text>
<text x="119" y="67.7">5</text>
<text x="119" y="69.5">6</text>
<text x="119" y="71.3">7</text>
<text x="123.1" y="66.7">RD6</text>
<text x="123.1" y="68.5">RD7</text>
<text x="123.1" y="70.3">VSS</text>
<text x="161.7" y="70.3">RE2/AN7</text>
<text x="164.7" y="68.5">VDD</text>
<text x="164.9" y="66.7">VSS</text>
<text x="171.1" y="71.3">24</text>
<text x="171.1" y="69.5">25</text>
<text x="171.1" y="67.7">26</text>
<text x="118.2" y="76.6">10</text>
<text x="119" y="73.1">8</text>
<text x="119" y="74.8">9</text>
<text x="123.1" y="72.1">VDD</text>
<text x="123.1" y="73.8">RB0/INT</text>
<text x="123.1" y="75.6">RB1</text>
<text x="123.1" y="77.4">RB2</text>
<text x="159.3" y="75.6">RA5/AN4/SS</text>
<text x="160.4" y="77.4">RA4/T0CKI</text>
<text x="161.7" y="73.8">RE0/AN5</text>
<text x="161.7" y="72.1">RE1/AN6</text>
<text x="171.1" y="76.6">21</text>
<text x="171.1" y="74.8">22</text>
<text x="171.1" y="73.1">23</text>
<text x="33.7" y="82">1</text>
<text x="33.7" y="83.7">2</text>
<text x="37.8" y="82.7">WDO VCC</text>
<text x="48.5" y="82">5</text>
<text x="33.7" y="85.5">3</text>
<text x="37.8" y="84.5">GND</text>
<text x="37.8" y="86.3">EN</text>
<text x="42.2" y="86.3">WDI</text>
<text x="48.5" y="85.5">4</text>
<text x="137.2" y="96" transform="rotate(-90 137.2 96)">11</text>
<text x="138" y="91.2" transform="rotate(-90 138 91.2)">RB3</text>
<text x="139.8" y="91.2" transform="rotate(-90 139.8 91.2)">RB4</text>
<text x="141.6" y="91.2" transform="rotate(-90 141.6 91.2)">RB5</text>
<text x="143.3" y="91.2" transform="rotate(-90 143.3 91.2)">ICSPCLK/RB6</text>
<text x="145.1" y="91.2" transform="rotate(-90 145.1 91.2)">ICSPDAT/RB7</text>
<text x="146.9" y="91.2" transform="rotate(-90 146.9 91.2)">VPP/MCLR/RE3</text>
<text x="148.7" y="91.2" transform="rotate(-90 148.7 91.2)">RA0/AN0</text>
<text x="150.5" y="91.2" transform="rotate(-90 150.5 91.2)">RA1/AN1</text>
<text x="152.2" y="91.2" transform="rotate(-90 152.2 91.2)">RA2/AN2/VREF-</text>
<text x="154" y="91.2" transform="rotate(-90 154 91.2)">RA3/AN3/VREF+</text>
<text x="33.7" y="97.9">1</text>
<text x="33.7" y="99.7">2</text>
<text x="33.7" y="101.5">3</text>
<text x="37.8" y="98.7">1OE</text>
<text x="37.8" y="100.5">1A</text>
<text x="43.9" y="98.7">VCC</text>
<text x="44.1" y="100.5">2OE</text>
<text x="50.2" y="101.5">6</text>
<text x="50.2" y="99.7">7</text>
<text x="50.2" y="97.9">8</text>
<text x="139" y="96.1" transform="rotate(-90 139 96.1)">12</text>
<text x="140.8" y="96.1" transform="rotate(-90 140.8 96.1)">13</text>
<text x="142.6" y="96.1" transform="rotate(-90 142.6 96.1)">14</text>
<text x="144.4" y="96.1" transform="rotate(-90 144.4 96.1)">15</text>
<text x="146.1" y="96.1" transform="rotate(-90 146.1 96.1)">16</text>
<text x="147.9" y="96.1" transform="rotate(-90 147.9 96.1)">17</text>
<text x="149.6" y="96.1" transform="rotate(-90 149.6 96.1)">18</text>
<text x="151.4" y="96.1" transform="rotate(-90 151.4 96.1)">19</text>
<text x="153.2" y="96.1" transform="rotate(-90 153.2 96.1)">20</text>
<text x="33.7" y="103.3">4</text>
<text x="37.8" y="102.3">1B</text>
<text x="37.8" y="104.1">GND</text>
<text x="45.2" y="104.1">2A</text>
<text x="45.2" y="102.3">2B</text>
<text x="50.2" y="103.3">5</text>
<text x="259.8" y="106.8" transform="rotate(-90 259.8 106.8)">7</text>
<text x="234.1" y="112.5" transform="rotate(-90 234.1 112.5)">7</text>
<text x="253.7" y="108.6">1</text>
<text x="253.7" y="110.4">2</text>
<text x="253.7" y="112.1">3</text>
<text x="256.4" y="109.4">D</text>
<text x="256.4" y="111.2">D</text>
<text x="256.4" y="112.9">G</text>
<text x="260.6" y="109.8" transform="rotate(-90 260.6 109.8)">D</text>
<text x="260.6" y="112.5" transform="rotate(-90 260.6 112.5)">S</text>
<text x="262.7" y="109.4">D</text>
<text x="262.7" y="111.2">D</text>
<text x="262.8" y="112.9">S</text>
<text x="265.7" y="108.6">6</text>
<text x="265.7" y="110.4">5</text>
<text x="265.7" y="112.1">4</text>
<text x="223" y="119.3">5</text>
<text x="223" y="115.7">6</text>
<text x="227.1" y="116.5">SENSE</text>
<text x="234.9" y="119.7" transform="rotate(-90 234.9 119.7)">GATE</text>
<text x="238.5" y="116.5">OUT</text>
<text x="244.9" y="115.7">2</text>
<text x="259.8" y="115.2" transform="rotate(-90 259.8 115.2)">8</text>
<text x="223" y="124.6">1</text>
<text x="227.1" y="120.1">IN</text>
<text x="227.1" y="125.4">ON</text>
<text x="234.9" y="125" transform="rotate(-90 234.9 125)">GND</text>
<text x="235.8" y="125.3">PWRGD</text>
<text x="236.8" y="123.6">GATEP</text>
<text x="244.9" y="122.8">3</text>
<text x="244.9" y="124.6">8</text>
<text x="234.1" y="129.1" transform="rotate(-90 234.1 129.1)">4</text>
<text x="103.4" y="134.5">1</text>
<text x="103.4" y="136.3">2</text>
<text x="107.5" y="135.3">RT</text>
<text x="107.5" y="137.1">BURST</text>
<text x="116.4" y="135.3">VC</text>
<text x="116.5" y="137.1">FB</text>
<text x="121.7" y="136.3">9</text>
<text x="121.7" y="134.5">10</text>
<text x="103.4" y="138.1">3</text>
<text x="103.4" y="139.9">4</text>
<text x="103.4" y="141.6">5</text>
<text x="107.5" y="138.9">SW1 *SHDN/SS</text>
<text x="107.5" y="140.7">SW2</text>
<text x="107.5" y="142.5">GND</text>
<text x="114.3" y="142.4">VOUT</text>
<text x="116" y="140.6">VIN</text>
<text x="121.7" y="141.6">6</text>
<text x="121.7" y="139.9">7</text>
<text x="121.7" y="138.1">8</text>
<text x="234.1" y="149.9" transform="rotate(-90 234.1 149.9)">7</text>
<text x="253.7" y="145.9">1</text>
<text x="253.7" y="147.7">2</text>
<text x="253.7" y="149.5">3</text>
<text x="256.4" y="146.7">D</text>
<text x="256.4" y="148.5">D</text>
<text x="259.8" y="144.1" transform="rotate(-90 259.8 144.1)">7</text>
<text x="260.6" y="147.1" transform="rotate(-90 260.6 147.1)">D</text>
<text x="260.6" y="149.9" transform="rotate(-90 260.6 149.9)">S</text>
<text x="262.7" y="146.7">D</text>
<text x="262.7" y="148.5">D</text>
<text x="265.7" y="145.9">6</text>
<text x="265.7" y="147.7">5</text>
<text x="265.7" y="149.5">4</text>
<text x="223" y="153">6</text>
<text x="227.1" y="153.8">SENSE</text>
<text x="238.5" y="153.8">OUT</text>
<text x="244.9" y="153">2</text>
<text x="256.4" y="150.2">G</text>
<text x="259.8" y="152.5" transform="rotate(-90 259.8 152.5)">8</text>
<text x="262.8" y="150.2">S</text>
<text x="223" y="156.6">5</text>
<text x="223" y="161.9">1</text>
<text x="227.1" y="157.4">IN</text>
<text x="234.9" y="157" transform="rotate(-90 234.9 157)">GATE</text>
<text x="236.8" y="160.9">GATEP</text>
<text x="244.9" y="160.1">3</text>
<text x="244.9" y="161.9">8</text>
<text x="227.1" y="162.7">ON</text>
<text x="234.1" y="166.4" transform="rotate(-90 234.1 166.4)">4</text>
<text x="234.9" y="162.3" transform="rotate(-90 234.9 162.3)">GND</text>
<text x="235.8" y="162.7">PWRGD</text>
</g>
<g font-size="1.2" fill="#808080">
<text x="69.9" y="25.3">IC29</text>
<text x="69.9" y="36">SN74LVC2G34</text>
<text x="121.5" y="43.1">IC28</text>
<text x="36.2" y="78.7">IC30</text>
<text x="36.2" y="89.3">STWD100</text>
<text x="121.5" y="94.6">PIC16F1789</text>
<text x="36.2" y="107.1">SN74CB3Q3305</text>
<text x="46.9" y="107.1">IC32</text>
</g>
</svg>
